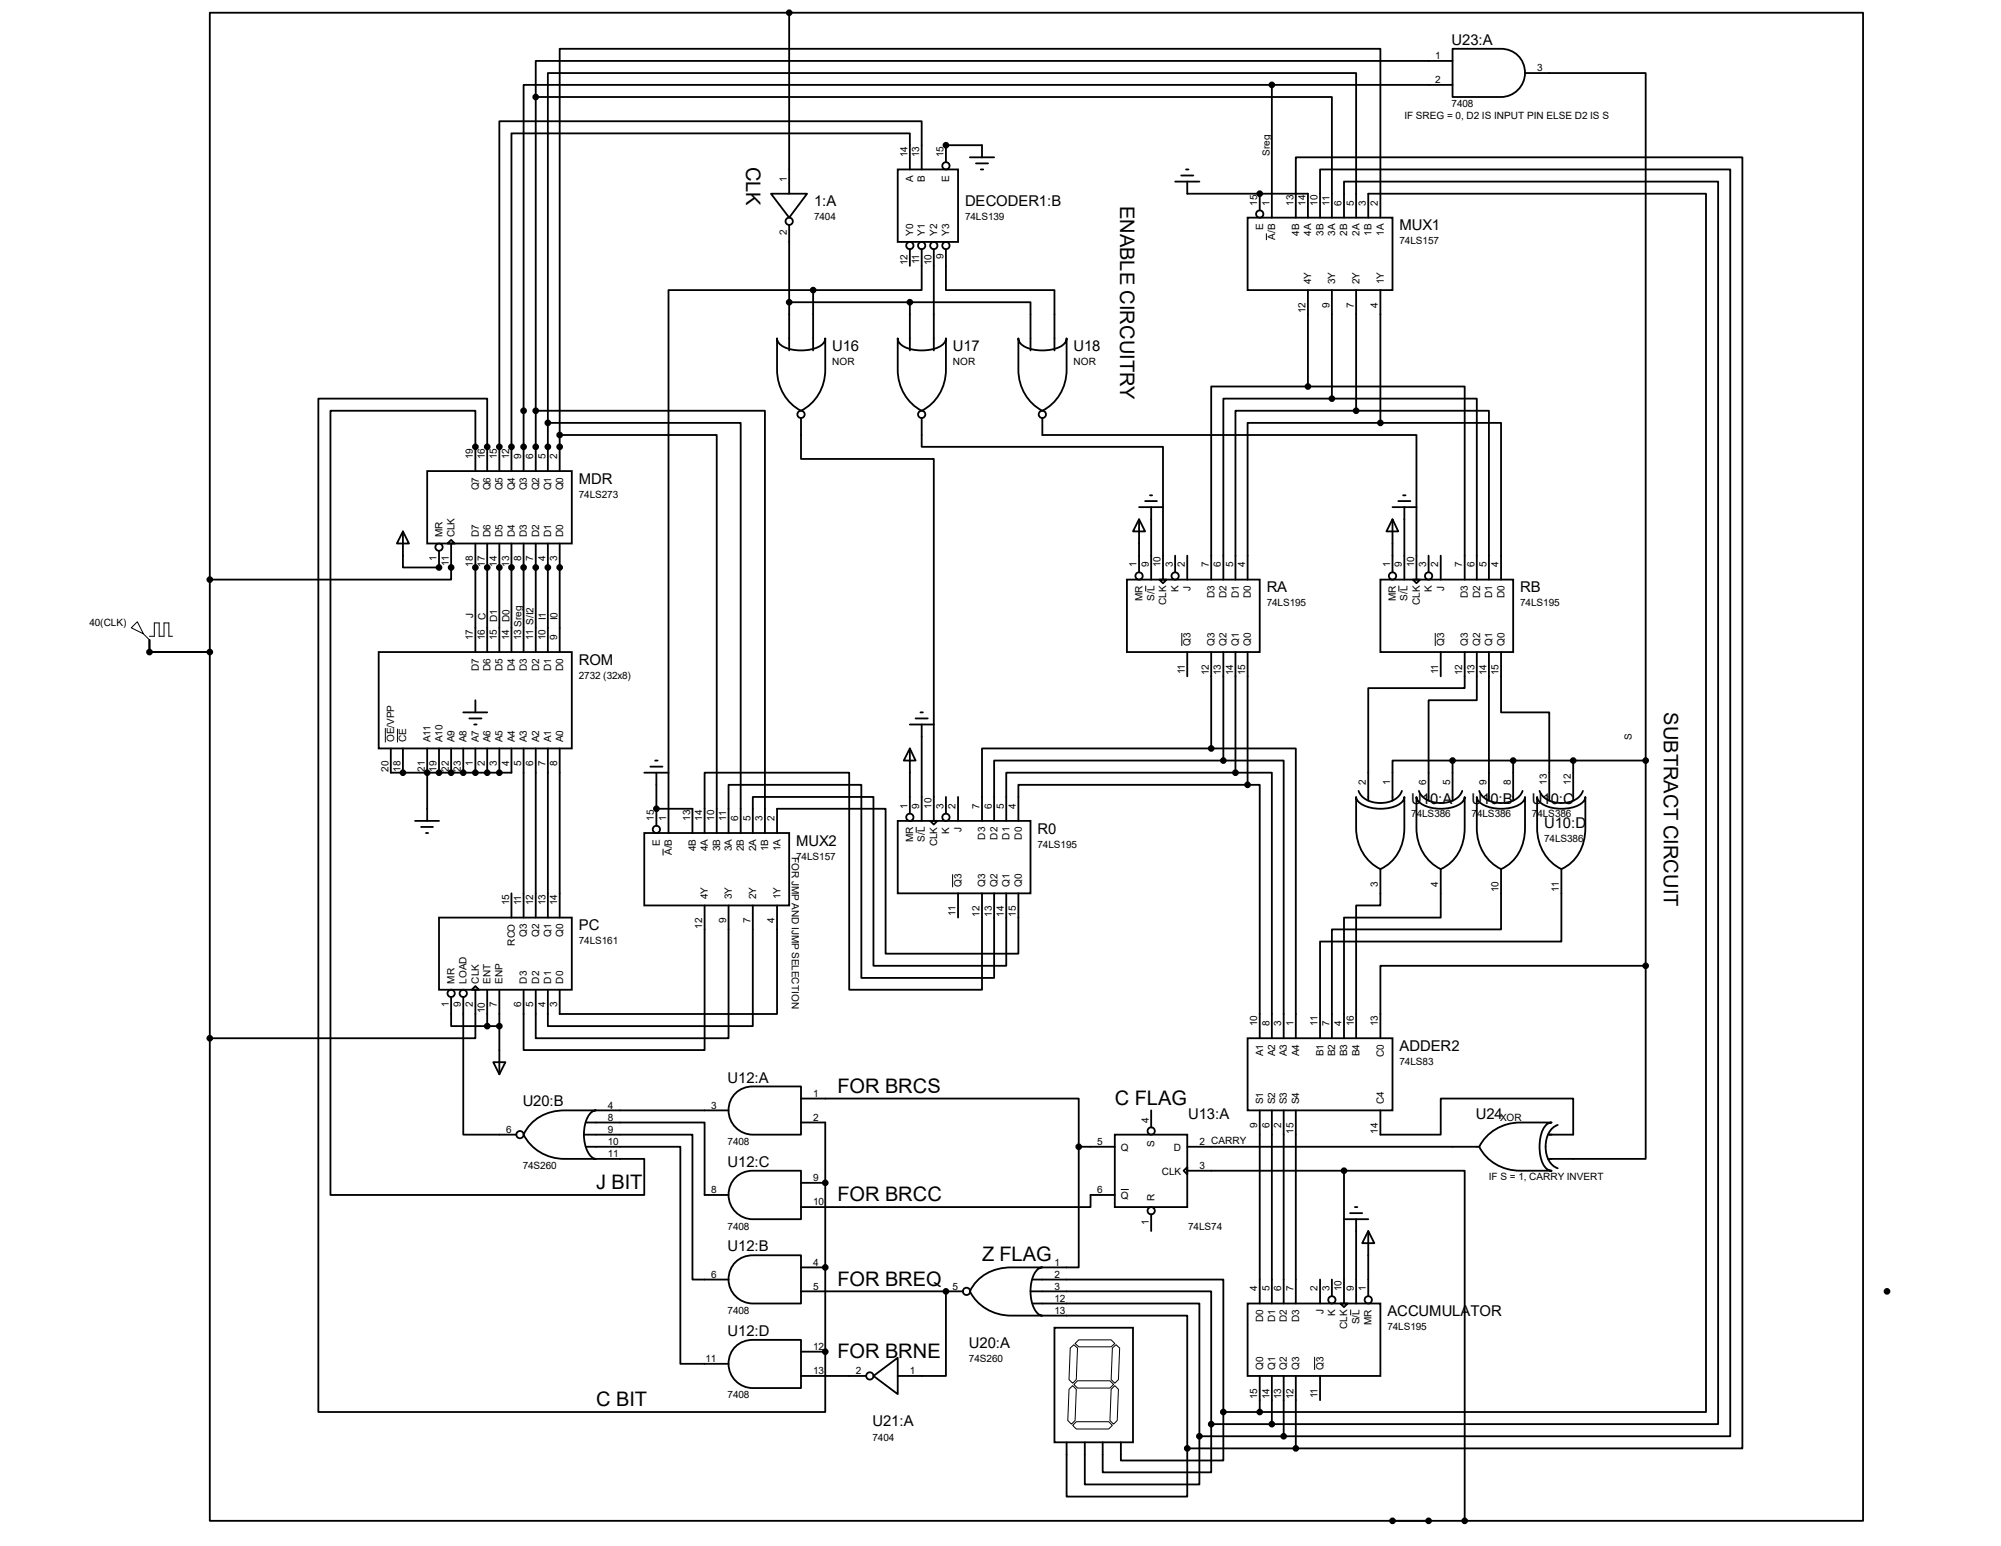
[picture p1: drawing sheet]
<svg xmlns="http://www.w3.org/2000/svg" width="279mm" height="216mm" viewBox="0 0 279 216" stroke-linecap="round" stroke-linejoin="round" font-family="sans-serif">
<g fill="none" stroke="#000" stroke-width=".25">
<path d="M74.8 13.5h111.2v16.9M74.8 13.5v52.3M110.2 1.8h-80.9v79.1M110.2 1.8h149.9v210.6h-55.6M110.2 1.8v25.3M177.6 11.9h-104.5v53.9M177.6 11.9v18.5M177.6 11.9h25.2M202.8 6.8h6.8a3.4 3.4 0 0 1 3.3 3.4 3.4 3.4 0 0 1-3.3 3.3h-6.8zM202.8 8.5h-128v5M212.9 10.2h16.9v96M107.7 27.1h5l-2.5 3.3z"/>
<path d="M110.2 31.4v17.5M125.3 23.7h8.5v10.1h-8.5zM127 23.7v-5.1h-55.6v43.8M127 34.8v2.3M128.7 23.7v-6.8h-59v45.5M128.7 34.8v5.7h-15.2M130.4 34.8v14.1M132.1 20.3h.1M132.1 34.8v5.7h15.1v8.4M132.1 20.3h5v1.7M132.1 20.3v2.3M135.4 22h3.4"/>
<path d="M136.3 22.8h1.7M136.9 23.7h.4M164.1 25.4h3.4M164.9 24.5h1.7M165.6 23.7h.3M165.8 25.4v1.7h16.8v3.3M174.2 30.4h20.2v10.1h-20.2zM175.9 27.1h.1M175.9 27.1v2.3M180.9 30.4v-8.4h62.4v180.3h-62.4M184.3 30.4v-6.7h57.3v176.9h-62.4M187.7 30.4v-5h52.2v173.5h-62.3"/>
<path d="M189.4 30.4v-20.2h-112.9v48.9M191.1 30.4v-3.3h47.1v170.1h-62.3M192.7 30.4v-23.6h-114.6v53.9M74.8 57.4h32v58.9M76.5 59.1h26.9v57.2M76.5 59.1v6.7M108.5 47.2a1.63 1.63 0 0 0 1.3 1.4 5.6 5.6 0 0 0 5.1-.6l.2-.3 .1-.5v4.4a6.4 6.4 0 0 1-3.4 5.8 6.4 6.4 0 0 1-3.3-5.8zM110.2 42.2h16.8M111.8 58.4v5.7h18.6v50.5M113.5 40.5h-20.2v75.8M113.5 40.5v8.4M125.3 47.2a1.63 1.63 0 0 0 1.3 1.4 5.6 5.6 0 0 0 5.1-.6l.3-.3 .1-.5v4.4a6.4 6.4 0 0 1-3.4 5.8 6.4 6.4 0 0 1-3.4-5.8z"/>
<path d="M127 42.2h16.9v6.7M127 42.2v6.7M128.7 58.4v4h33.7v18.5M142.2 47.2a1.63 1.63 0 0 0 1.3 1.4 5.6 5.6 0 0 0 5.1-.6l.2-.3 .1-.5v4.4a6.4 6.4 0 0 1-3.4 5.8 6.4 6.4 0 0 1-3.3-5.8zM145.5 58.4v2.3h52.3v20.2M182.6 54h21.9v26.9M182.6 54h-13.5v26.9M182.6 40.5v13.5M186 55.7h20.2v25.2M186 55.7h-15.2v25.2M186 40.5v15.2M189.4 57.4h18.5v23.5"/>
<path d="M189.4 57.4h-16.9v23.5M189.4 40.5v16.9M192.7 59.1h16.9v21.8M192.7 59.1h-18.5v21.8M192.7 40.5v18.6M56.3 74.2l.8 1.7h-1.7zM56.3 74.2v5h5M59.6 65.8h20.2v10.1h-20.2zM61.3 79.2h.1M61.3 76.9v2.3M63 75.4l.5 .5h-1zM63 79.2h.1"/>
<path d="M63 79.2v1.7h-33.7M63 75.9v3.3M66.4 79.2h.1M66.4 62.4h.1M66.4 62.4v-5h-20.3v109.5h43.9v-5.1h-6.8M66.4 62.4v3.4M66.4 75.9v15.2M68 79.2h.1M68 62.4h.1M68 62.4v-6.7h-23.6v141.5h70.8v-8.4M68 62.4v3.4M68 75.9v15.2"/>
<path d="M69.7 79.2h.1M69.7 62.4h.1M69.7 62.4v3.4M69.7 75.9v15.2M71.4 79.2h.1M71.4 62.4h.1M71.4 62.4v3.4M71.4 75.9v15.2M73.1 79.2h.1M73.1 62.4h.1M73.1 75.9v15.2M74.8 79.2h.1"/>
<path d="M74.8 62.4h.1M74.8 75.9v15.2M76.5 79.2h.1M76.5 62.4h.1M76.5 75.9v15.2M78.1 79.2h.1M78.1 62.4h.1M78.1 60.7h22v55.6M78.1 60.7v5.1M78.1 75.9v15.2M159 72.5l.9 1.7h-1.7zM159 72.5v7.4"/>
<path d="M159 70.8h3.4M159.9 70h1.6M160.6 69.2h.3M160.7 70.8v10.1M164.1 77.6v2.3M165.8 77.6v3.3M194.4 72.5l.8 1.7h-1.6zM194.4 72.5v7.4M194.4 70.8h3.4M195.2 70h1.7M195.9 69.2h.4M196.1 70.8v10.1"/>
<path d="M199.5 77.6v2.3M201.2 77.6v3.3M20.9 89.4v1.7h8.4M29.3 80.9v64.1M52.9 91.1h26.9v13.4h-26.9zM64.7 99.5h3.3M66.4 97.8v1.7M128.5 99.5h.4M157.4 80.9h18.5v10.2h-18.5zM161.9 80.9h1l-.5 .5zM165.8 91.1v3.3M169.1 91.1v13.4"/>
<path d="M170.8 91.1v15.1M172.5 91.1v16.8M174.2 91.1v18.5M192.7 80.9h18.6v10.2h-18.6zM197.3 80.9h1l-.5 .5zM201.2 91.1v3.3M204.5 91.1v5h-13.4v15.7M206.2 91.1v6.7h-6.7v14M207.9 91.1v20.7M209.6 91.1v8.4h6.7v12.3M54.6 104.5v3.4h16.8v-3.4M56.3 107.9h.1"/>
<path d="M56.3 104.5v3.4M58 114.6h3.3M58.8 115.5h1.7M59.5 116.3h.3M59.6 107.9h.1M59.6 104.5v10.1M61.3 107.9h.1M61.3 104.5v3.4M63 107.9h.1M63 104.5v3.4M64.7 107.9h.1M64.7 104.5v3.4"/>
<path d="M65.5 100.3h1.7M66.2 101.2h.3M66.4 107.9h.1M66.4 104.5v3.4M68 107.9h.1M68 104.5v3.4M69.7 107.9h.1M69.7 104.5v3.4M73.1 104.5v23.6M74.8 104.5v23.6M76.5 104.5v23.6M78.1 104.5v23.6"/>
<path d="M90 116.3h20.2v10.1h-20.2zM90 107.9h3.3M90.8 107.1h1.7M91.5 106.2h.3M91.7 112.9h.1M91.7 107.9v7.4M91.7 112.9h5v3.4M98.4 116.3v-8.4h20.2v30.3h18.5v-13.4M101.7 116.3v-6.7h18.6v27h18.5v-11.8M105.1 116.3v-5h16.9v23.6h18.5v-10.1M108.5 116.3v-3.4h15.2v20.3h18.5v-8.4M125.3 114.6h18.6v10.2h-18.6z"/>
<path d="M127 104.5l.8 1.7h-1.6zM127 104.5v9.1M127 101.2h3.4M127.8 100.3h1.7M128.7 101.2v13.4M129.9 114.6h1l-.5 .5zM132.1 111.3v2.3M133.8 111.3v3.3M169.1 104.5h11.8v40.5M169.1 104.5h-32v10.1M170.8 106.2h8.4v38.8M170.8 106.2h-32v8.4"/>
<path d="M172.5 107.9h5.1v37.1M172.5 107.9h-32v6.7M174.2 109.6h1.7v35.4M174.2 109.6h-32v5M189.4 111.3a1.69 1.69 0 0 0 1.2 1.3 5.4 5.4 0 0 0 5.2-.6l.2-.3 .1-.4v4.4a6.1 6.1 0 0 1-3.4 5.7 6.2 6.2 0 0 1-3.3-5.7zM189.7 110.4a3 3 0 0 0 3 1.7 2.95 2.95 0 0 0 3-1.7M197.8 111.3a1.69 1.69 0 0 0 1.3 1.3 5.4 5.4 0 0 0 5.1-.6l.2-.3 .1-.4v4.4a6.1 6.1 0 0 1-3.3 5.7 6.2 6.2 0 0 1-3.4-5.7zM198.1 110.4a3 3 0 0 0 3.1 1.7 2.95 2.95 0 0 0 3-1.7M202.8 106.2h-8.4v5.6M202.8 106.2h27M202.8 106.2v5.6M206.2 111.3a1.69 1.69 0 0 0 1.3 1.3 5.4 5.4 0 0 0 5.1-.6l.3-.3v-.4v4.4a6.1 6.1 0 0 1-3.3 5.7 6.2 6.2 0 0 1-3.4-5.7z"/>
<path d="M206.5 110.4a3 3 0 0 0 3.1 1.7 2.95 2.95 0 0 0 3-1.7M211.3 106.2v5.6M214.6 111.3a1.69 1.69 0 0 0 1.3 1.3 5.4 5.4 0 0 0 5.1-.6l.3-.3 .1-.4v4.4a6.1 6.1 0 0 1-3.4 5.7 6.2 6.2 0 0 1-3.4-5.7zM215 110.4a3 3 0 0 0 3 1.7 2.95 2.95 0 0 0 3-1.7M219.7 106.2v5.6M229.8 106.2v28.7M61.3 128.1h18.5v10.1h-18.5zM63 139.2v4.1h5M64.7 139.2v19.3h7.4M66.4 137.7l.5 .5h-1zM66.4 138.2v6.8h-37.1M68 138.2v5.1"/>
<path d="M69.7 138.2v11.8M71.4 124.8v3.3M98.4 126.4v20.2h-25.3v-8.4M101.7 126.4v18.6h-26.9v-6.8M105.1 126.4v16.9h-28.6v-5.1M108.5 126.4v15.2h-30.4v-3.4M133.8 124.8v3.3M192.7 121.4v5h-3.3v18.6M201.2 121.4v6.7h-13.5v16.9M209.6 121.4v8.4h-23.6v15.2M218 121.4v10.1h-33.7v13.5M229.8 134.9h-37.1v10.1"/>
<path d="M229.8 134.9v26.9h-13.6M29.3 145v67.4h175.2M68 143.3h1.7M68.9 148.3h1.7l-.9 1.7zM74.5 156.6a6.5 6.5 0 0 1 4.3-1.5h4.4a1.65 1.65 0 0 0-1.3 1.2 5.4 5.4 0 0 0 .6 5.2l.4 .3h.3h-4.4a6.4 6.4 0 0 1-5.7-3.3l.4-.7zM81.5 158.5h15.2v20.2h5M81.9 156.8h16.5v10.1h3.3M83.2 155.1h18.5M102.7 152.6a3.4 3.4 0 0 1 2.4-.9h6.7v6.8h-6.7a3.4 3.4 0 0 1-3.1-2.2 3.4 3.4 0 0 1 .7-3.7zM111.8 153.4h38.8v6.7M111.8 156.8h3.4v32M155.7 158.5h10.1v10.1h-10.1z"/>
<path d="M160.7 155.1v2.3M174.2 145h20.2v10.1h-20.2zM175.9 155.1v26.9M177.6 155.1v26.9M179.2 155.1v26.9M180.9 155.1v26.9M192.7 155.1v3.4h8.5v-5.1h18.5v5.1h-3.5M207.4 158.9a6.5 6.5 0 0 1 4.9-2.1h4.4a1.63 1.63 0 0 0-1.4 1.2 5.6 5.6 0 0 0 .6 5.2l.3 .2 .5 .1h-4.4a6.3 6.3 0 0 1-5.8-3.4zM217.5 157.1a3 3 0 0 0-1.7 3 2.95 2.95 0 0 0 1.7 3.1M81.9 160.1h13.1v30.4h6.7M102.7 176.2a3.4 3.4 0 0 1 2.4-.9h6.7v6.7h-6.7a3.4 3.4 0 0 1-3.1-2.1 3.4 3.4 0 0 1 .7-3.7zM102.7 164.4a3.4 3.4 0 0 1 2.4-.9h6.7v6.8h-6.7a3.4 3.4 0 0 1-3.1-2.2 3.4 3.4 0 0 1 .7-3.7z"/>
<path d="M111.8 177h3.4M111.8 165.2h3.4M115.2 165.2h.1M115.2 177h.1M136.3 179a6.3 6.3 0 0 1 4.9-2h4.3a1.61 1.61 0 0 0-1.2 1.2 5.5 5.5 0 0 0 .5 5.2l.4 .2 .3 .1h-4.3a6.4 6.4 0 0 1-5.8-3.4zM144.2 178.7h26.6v18.5M150.6 160.1v16.9h-5.1M150.6 160.1h5.1M155.7 166.9h-3.4v1.7h-40.5M160.7 169.6v2.3M165.3 163.5l.5-.5v1zM165.8 163.5h21.9"/>
<path d="M165.8 160.1h40.7M184.3 178.7v3.3M186 178.7v2.3M187.7 163.5h16.8v48.9M187.7 163.5v18.5M187.7 170.3h3.4M188.5 169.4h1.7M189.2 168.6h.3M189.4 170.3v11.7M191.1 171.9l.8 1.7h-1.7zM191.1 171.9v9.1M102.7 188a3.4 3.4 0 0 1 2.4-.9h6.7v6.7h-6.7a3.4 3.4 0 0 1-3.1-2.1 3.4 3.4 0 0 1 .7-3.7z"/>
<path d="M111.8 192.2h9.1M111.8 180.3h22.7M111.8 188.8h3.4M115.2 188.8h.1M122 192.2l3.3-2.6v5.1zM132.1 180.3h.1M132.1 180.3v11.9h-6.8M143.9 180.3h25.2v18.6M144.2 182h23.3v18.6M145.5 183.7h20.3v18.6M147.2 185.4h11v16h-11zM169.1 198.9v6.7h-15.1v-4.2"/>
<path d="M169.1 198.9h8.5M170.8 197.2v6.8h-14.3v-2.6M170.8 197.2h5.1M174.2 182h18.5v10.2h-18.5zM175.9 192.2v5M177.6 192.2v6.7M179.2 192.2v8.4M180.9 192.2v10.1M184.3 192.2v3.3M187.2 182h1l-.5 .5zM148.9 201.4v7.6h16.9v-6.7M165.8 202.3h15.1"/>
<path d="M167.5 200.6v6.7h-16v-5.9M167.5 200.6h11.7"/>
<circle cx="110.2" cy="30.9" r=".51"/>
<circle cx="127" cy="34.3" r=".51"/>
<circle cx="128.7" cy="34.3" r=".51"/>
<circle cx="130.4" cy="34.3" r=".51"/>
<circle cx="132.1" cy="23.2" r=".51"/>
<circle cx="132.1" cy="34.3" r=".51"/>
<circle cx="175.9" cy="29.9" r=".51"/>
<circle cx="111.8" cy="57.9" r=".51"/>
<circle cx="128.7" cy="57.9" r=".51"/>
<circle cx="145.5" cy="57.9" r=".51"/>
<circle cx="61.3" cy="76.4" r=".51"/>
<circle cx="159" cy="80.4" r=".51"/>
<circle cx="164.1" cy="80.4" r=".51"/>
<circle cx="194.4" cy="80.4" r=".51"/>
<circle cx="199.5" cy="80.4" r=".51"/>
<circle cx="91.7" cy="115.8" r=".51"/>
<circle cx="127" cy="114.1" r=".51"/>
<circle cx="132.1" cy="114.1" r=".51"/>
<circle cx="63" cy="138.7" r=".51"/>
<circle cx="64.7" cy="138.7" r=".51"/>
<circle cx="72.6" cy="158.5" r=".51"/>
<circle cx="160.7" cy="157.9" r=".51"/>
<circle cx="160.7" cy="169.1" r=".51"/>
<circle cx="121.5" cy="192.2" r=".51"/>
<circle cx="135" cy="180.3" r=".51"/>
<circle cx="186" cy="181.5" r=".51"/>
<circle cx="191" cy="181.5" r=".51"/>
</g>
<g fill="#000" stroke="#000" stroke-width=".25">
<circle cx="74.8" cy="13.5" r=".34"/>
<circle cx="110.2" cy="1.8" r=".34"/>
<circle cx="177.6" cy="11.9" r=".34"/>
<circle cx="132.1" cy="20.3" r=".34"/>
<circle cx="175.9" cy="27.1" r=".34"/>
<circle cx="73.1" cy="57.4" r=".34"/>
<circle cx="74.8" cy="57.4" r=".34"/>
<circle cx="76.5" cy="59.1" r=".34"/>
<circle cx="110.2" cy="42.2" r=".34"/>
<circle cx="113.5" cy="40.5" r=".34"/>
<circle cx="127" cy="42.2" r=".34"/>
<circle cx="182.6" cy="54" r=".34"/>
<circle cx="186" cy="55.7" r=".34"/>
<circle cx="189.4" cy="57.4" r=".34"/>
<circle cx="192.7" cy="59.1" r=".34"/>
<circle cx="61.3" cy="79.2" r=".34"/>
<circle cx="63" cy="79.2" r=".34"/>
<circle cx="66.4" cy="62.4" r=".34"/>
<circle cx="66.4" cy="79.2" r=".34"/>
<circle cx="68" cy="62.4" r=".34"/>
<circle cx="68" cy="79.2" r=".34"/>
<circle cx="69.7" cy="62.4" r=".34"/>
<circle cx="69.7" cy="79.2" r=".34"/>
<circle cx="71.4" cy="62.4" r=".34"/>
<circle cx="71.4" cy="79.2" r=".34"/>
<circle cx="73.1" cy="62.4" r=".34"/>
<circle cx="73.1" cy="79.2" r=".34"/>
<circle cx="74.8" cy="62.4" r=".34"/>
<circle cx="74.8" cy="79.2" r=".34"/>
<circle cx="76.5" cy="79.2" r=".34"/>
<circle cx="76.5" cy="62.4" r=".34"/>
<circle cx="78.1" cy="62.4" r=".34"/>
<circle cx="78.1" cy="60.7" r=".34"/>
<circle cx="78.1" cy="79.2" r=".34"/>
<circle cx="20.9" cy="91.1" r=".34"/>
<circle cx="29.3" cy="91.1" r=".34"/>
<circle cx="29.3" cy="80.9" r=".34"/>
<circle cx="56.3" cy="107.9" r=".34"/>
<circle cx="59.6" cy="107.9" r=".34"/>
<circle cx="61.3" cy="107.9" r=".34"/>
<circle cx="63" cy="107.9" r=".34"/>
<circle cx="64.7" cy="107.9" r=".34"/>
<circle cx="66.4" cy="107.9" r=".34"/>
<circle cx="68" cy="107.9" r=".34"/>
<circle cx="69.7" cy="107.9" r=".34"/>
<circle cx="91.7" cy="112.9" r=".34"/>
<circle cx="169.1" cy="104.5" r=".34"/>
<circle cx="170.8" cy="106.2" r=".34"/>
<circle cx="172.5" cy="107.9" r=".34"/>
<circle cx="174.2" cy="109.6" r=".34"/>
<circle cx="202.8" cy="106.2" r=".34"/>
<circle cx="211.3" cy="106.2" r=".34"/>
<circle cx="219.7" cy="106.2" r=".34"/>
<circle cx="229.8" cy="106.2" r=".34"/>
<circle cx="229.8" cy="134.9" r=".34"/>
<circle cx="29.3" cy="145" r=".34"/>
<circle cx="68" cy="143.3" r=".34"/>
<circle cx="69.7" cy="143.3" r=".34"/>
<circle cx="115.2" cy="177" r=".34"/>
<circle cx="115.2" cy="165.2" r=".34"/>
<circle cx="150.6" cy="160.1" r=".34"/>
<circle cx="187.7" cy="163.5" r=".34"/>
<circle cx="115.2" cy="188.8" r=".34"/>
<circle cx="132.1" cy="180.3" r=".34"/>
<circle cx="169.1" cy="198.9" r=".34"/>
<circle cx="170.8" cy="197.2" r=".34"/>
<circle cx="175.9" cy="197.2" r=".34"/>
<circle cx="177.6" cy="198.9" r=".34"/>
<circle cx="263.5" cy="180.3" r=".34"/>
<circle cx="165.8" cy="202.3" r=".34"/>
<circle cx="167.5" cy="200.6" r=".34"/>
<circle cx="179.2" cy="200.6" r=".34"/>
<circle cx="180.9" cy="202.3" r=".34"/>
<circle cx="194.4" cy="212.4" r=".34"/>
<circle cx="199.5" cy="212.4" r=".34"/>
<circle cx="204.5" cy="212.4" r=".34"/>
</g>
<g fill="none" stroke="#000" stroke-width=".14">
<path d="M176.8 32.6v.9M18.3 87.7l.9-.9 .8 1.7zM20 88.5l.9 .9M20.9 88.9h.6v-1.9h.7v1.9h.7v-1.9h.7v1.9h.5M160 81.8v.8M165 88.4v1.8M195.3 81.8v.8M200.4 88.4v1.8M53.8 101.7v2M55.5 101.8v1.9M92.6 118.5v1M127.9 115.5v.8"/>
<path d="M133 122.1v1.8M156.5 166.1h1.1M149.4 188.3l.5-.5 .6 .5-.2 4.4-.5 .5-.5-.5zM149.8 199.1l.5-.6h4.5l.5 .6-.5 .5h-4.5zM149.8 193.5l.5 .5-.2 4.4-.5 .5-.5-.5 .2-4.4zM149.9 193.3l.6-.5h4.5l.5 .5-.5 .5h-4.5zM150.1 187.6l.5-.5h4.6l.5 .5-.5 .5h-4.6zM155.3 188.3l.5-.5 .5 .5-.1 4.4-.5 .5-.5-.5zM155.7 193.5l.5 .5-.2 4.4-.5 .5-.5-.5 .2-4.4zM183.6 189.5v1.8M188.6 182.9v.8"/>
</g>
<g font-size="2.8">
<text x="104.2" y="23.3" transform="rotate(90 104.2 23.3)">CLK</text>
<text x="156.4" y="28.7" transform="rotate(90 156.4 28.7)">ENABLE CIRCUITRY</text>
<text x="232.3" y="99.5" transform="rotate(90 232.3 99.5)">SUBTRACT CIRCUIT</text>
<text x="116.9" y="152.6">FOR BRCS</text>
<text x="155.7" y="154.3">C FLAG</text>
<text x="83.2" y="166">J BIT</text>
<text x="116.9" y="167.7">FOR BRCC</text>
<text x="116.9" y="179.5">FOR BREQ</text>
<text x="137.1" y="176.1">Z FLAG</text>
<text x="116.9" y="189.7">FOR BRNE</text>
<text x="83.2" y="196.4">C BIT</text>
</g>
<g font-size="2.1">
<text x="202.7" y="6.3">U23:A</text>
<text x="113.7" y="28.8">1:A</text>
<text x="134.7" y="28.8">DECODER1:B</text>
<text x="195.4" y="32.2">MUX1</text>
<text x="116.2" y="49">U16</text>
<text x="133.1" y="49">U17</text>
<text x="149.9" y="49">U18</text>
<text x="80.8" y="67.6">MDR</text>
<text x="176.9" y="82.7">RA</text>
<text x="212.3" y="82.7">RB</text>
<text x="80.8" y="92.8">ROM</text>
<text x="197.1" y="112.2">U10:A</text>
<text x="205.5" y="112.2">U10:B</text>
<text x="213.9" y="112.2">U10:C</text>
<text x="111.2" y="118.1">MUX2</text>
<text x="144.9" y="116.4">R0</text>
<text x="215.6" y="115.6">U10:D</text>
<text x="80.8" y="129.9">PC</text>
<text x="195.4" y="146.7">ADDER2</text>
<text x="73" y="154.5">U20:B</text>
<text x="101.6" y="151.2">U12:A</text>
<text x="165.9" y="156.2">U13:A</text>
<text x="206.1" y="156.2">U24</text>
<text x="101.6" y="162.9">U12:C</text>
<text x="101.6" y="174.8">U12:B</text>
<text x="193.7" y="183.8">ACCUMULATOR</text>
<text x="101.6" y="186.5">U12:D</text>
<text x="135.3" y="188.2">U20:A</text>
<text x="121.8" y="199.2">U21:A</text>
</g>
<g font-size="1.4">
<text x="200.4" y="8.3">1</text>
<text x="200.4" y="11.6">2</text>
<text x="214.6" y="9.9">3</text>
<text x="196.1" y="16.6">IF SREG = 0, D2 IS INPUT PIN ELSE D2 IS S</text>
<text x="202.7" y="15">7408</text>
<text x="126.7" y="22" transform="rotate(-90 126.7 22)">14</text>
<text x="128.4" y="22" transform="rotate(-90 128.4 22)">13</text>
<text x="131.7" y="22" transform="rotate(-90 131.7 22)">15</text>
<text x="177.3" y="21.8" transform="rotate(-90 177.3 21.8)">Sreg</text>
<text x="109.9" y="25.4" transform="rotate(-90 109.9 25.4)">1</text>
<text x="127.5" y="25.4" transform="rotate(-90 127.5 25.4)">A</text>
<text x="129.2" y="25.4" transform="rotate(-90 129.2 25.4)">B</text>
<text x="132.5" y="25.4" transform="rotate(-90 132.5 25.4)">E</text>
<text x="175.6" y="28.7" transform="rotate(-90 175.6 28.7)">15</text>
<text x="177.2" y="28.7" transform="rotate(-90 177.2 28.7)">1</text>
<text x="180.6" y="28.7" transform="rotate(-90 180.6 28.7)">13</text>
<text x="182.3" y="28.7" transform="rotate(-90 182.3 28.7)">14</text>
<text x="184" y="28.7" transform="rotate(-90 184 28.7)">10</text>
<text x="185.6" y="28.7" transform="rotate(-90 185.6 28.7)">11</text>
<text x="187.3" y="28.7" transform="rotate(-90 187.3 28.7)">6</text>
<text x="189" y="28.7" transform="rotate(-90 189 28.7)">5</text>
<text x="190.7" y="28.7" transform="rotate(-90 190.7 28.7)">3</text>
<text x="192.4" y="28.7" transform="rotate(-90 192.4 28.7)">2</text>
<text x="109.9" y="32.9" transform="rotate(-90 109.9 32.9)">2</text>
<text x="113.7" y="30.7">7404</text>
<text x="127.5" y="32.9" transform="rotate(-90 127.5 32.9)">Y0</text>
<text x="129.2" y="32.9" transform="rotate(-90 129.2 32.9)">Y1</text>
<text x="130.8" y="32.9" transform="rotate(-90 130.8 32.9)">Y2</text>
<text x="132.5" y="32.9" transform="rotate(-90 132.5 32.9)">Y3</text>
<text x="134.7" y="30.7">74LS139</text>
<text x="176.4" y="32.2" transform="rotate(-90 176.4 32.2)">E</text>
<text x="178.1" y="33.5" transform="rotate(-90 178.1 33.5)">A/B</text>
<text x="181.4" y="32.9" transform="rotate(-90 181.4 32.9)">4B</text>
<text x="183.1" y="32.9" transform="rotate(-90 183.1 32.9)">4A</text>
<text x="184.8" y="32.9" transform="rotate(-90 184.8 32.9)">3B</text>
<text x="186.4" y="32.9" transform="rotate(-90 186.4 32.9)">3A</text>
<text x="188.1" y="32.9" transform="rotate(-90 188.1 32.9)">2B</text>
<text x="189.8" y="32.9" transform="rotate(-90 189.8 32.9)">2A</text>
<text x="191.5" y="32.9" transform="rotate(-90 191.5 32.9)">1B</text>
<text x="193.2" y="32.9" transform="rotate(-90 193.2 32.9)">1A</text>
<text x="195.4" y="34.1">74LS157</text>
<text x="126.7" y="37" transform="rotate(-90 126.7 37)">12</text>
<text x="128.4" y="36.9" transform="rotate(-90 128.4 36.9)">11</text>
<text x="130" y="37" transform="rotate(-90 130 37)">10</text>
<text x="131.7" y="36.2" transform="rotate(-90 131.7 36.2)">9</text>
<text x="183.1" y="39.7" transform="rotate(-90 183.1 39.7)">4Y</text>
<text x="186.4" y="39.7" transform="rotate(-90 186.4 39.7)">3Y</text>
<text x="189.8" y="39.7" transform="rotate(-90 189.8 39.7)">2Y</text>
<text x="193.2" y="39.7" transform="rotate(-90 193.2 39.7)">1Y</text>
<text x="182.3" y="43.8" transform="rotate(-90 182.3 43.8)">12</text>
<text x="185.6" y="43" transform="rotate(-90 185.6 43)">9</text>
<text x="189" y="43" transform="rotate(-90 189 43)">7</text>
<text x="192.4" y="43" transform="rotate(-90 192.4 43)">4</text>
<text x="116.2" y="51">NOR</text>
<text x="133.1" y="51">NOR</text>
<text x="149.9" y="51">NOR</text>
<text x="66" y="64.1" transform="rotate(-90 66 64.1)">19</text>
<text x="67.7" y="64.1" transform="rotate(-90 67.7 64.1)">16</text>
<text x="69.4" y="64.1" transform="rotate(-90 69.4 64.1)">15</text>
<text x="71.1" y="64.1" transform="rotate(-90 71.1 64.1)">12</text>
<text x="72.8" y="64.1" transform="rotate(-90 72.8 64.1)">9</text>
<text x="74.5" y="64.1" transform="rotate(-90 74.5 64.1)">6</text>
<text x="76.2" y="64.1" transform="rotate(-90 76.2 64.1)">5</text>
<text x="77.8" y="64.1" transform="rotate(-90 77.8 64.1)">2</text>
<text x="66.8" y="68.5" transform="rotate(-90 66.8 68.5)">Q7</text>
<text x="68.5" y="68.5" transform="rotate(-90 68.5 68.5)">Q6</text>
<text x="70.2" y="68.5" transform="rotate(-90 70.2 68.5)">Q5</text>
<text x="71.9" y="68.5" transform="rotate(-90 71.9 68.5)">Q4</text>
<text x="73.6" y="68.5" transform="rotate(-90 73.6 68.5)">Q3</text>
<text x="75.3" y="68.5" transform="rotate(-90 75.3 68.5)">Q2</text>
<text x="77" y="68.5" transform="rotate(-90 77 68.5)">Q1</text>
<text x="78.6" y="68.5" transform="rotate(-90 78.6 68.5)">Q0</text>
<text x="80.8" y="69.5">74LS273</text>
<text x="61.8" y="75.1" transform="rotate(-90 61.8 75.1)">MR</text>
<text x="63.5" y="75.1" transform="rotate(-90 63.5 75.1)">CLK</text>
<text x="66.8" y="75.1" transform="rotate(-90 66.8 75.1)">D7</text>
<text x="68.5" y="75.1" transform="rotate(-90 68.5 75.1)">D6</text>
<text x="70.2" y="75.1" transform="rotate(-90 70.2 75.1)">D5</text>
<text x="71.9" y="75.1" transform="rotate(-90 71.9 75.1)">D4</text>
<text x="73.6" y="75.1" transform="rotate(-90 73.6 75.1)">D3</text>
<text x="75.3" y="75.1" transform="rotate(-90 75.3 75.1)">D2</text>
<text x="77" y="75.1" transform="rotate(-90 77 75.1)">D1</text>
<text x="78.6" y="75.1" transform="rotate(-90 78.6 75.1)">D0</text>
<text x="61" y="78.4" transform="rotate(-90 61 78.4)">1</text>
<text x="62.7" y="79" transform="rotate(-90 62.7 79)">11</text>
<text x="66" y="79.2" transform="rotate(-90 66 79.2)">18</text>
<text x="67.7" y="79.2" transform="rotate(-90 67.7 79.2)">17</text>
<text x="69.4" y="79.2" transform="rotate(-90 69.4 79.2)">14</text>
<text x="71.1" y="79.2" transform="rotate(-90 71.1 79.2)">13</text>
<text x="72.8" y="78.4" transform="rotate(-90 72.8 78.4)">8</text>
<text x="74.5" y="78.4" transform="rotate(-90 74.5 78.4)">7</text>
<text x="76.2" y="78.4" transform="rotate(-90 76.2 78.4)">4</text>
<text x="77.8" y="78.4" transform="rotate(-90 77.8 78.4)">3</text>
<text x="158.7" y="79.2" transform="rotate(-90 158.7 79.2)">1</text>
<text x="159.5" y="83.9" transform="rotate(-90 159.5 83.9)">MR</text>
<text x="160.4" y="79.2" transform="rotate(-90 160.4 79.2)">9</text>
<text x="161.2" y="83.9" transform="rotate(-90 161.2 83.9)">S/L</text>
<text x="162" y="79.2" transform="rotate(-90 162 79.2)">10</text>
<text x="163.7" y="79.2" transform="rotate(-90 163.7 79.2)">3</text>
<text x="164.5" y="82.7" transform="rotate(-90 164.5 82.7)">K</text>
<text x="165.4" y="79.2" transform="rotate(-90 165.4 79.2)">2</text>
<text x="166.2" y="82.5" transform="rotate(-90 166.2 82.5)">J</text>
<text x="168.8" y="79.2" transform="rotate(-90 168.8 79.2)">7</text>
<text x="169.6" y="83.6" transform="rotate(-90 169.6 83.6)">D3</text>
<text x="170.5" y="79.2" transform="rotate(-90 170.5 79.2)">6</text>
<text x="171.3" y="83.6" transform="rotate(-90 171.3 83.6)">D2</text>
<text x="172.2" y="79.2" transform="rotate(-90 172.2 79.2)">5</text>
<text x="173" y="83.6" transform="rotate(-90 173 83.6)">D1</text>
<text x="173.9" y="79.2" transform="rotate(-90 173.9 79.2)">4</text>
<text x="174.7" y="83.6" transform="rotate(-90 174.7 83.6)">D0</text>
<text x="194.1" y="79.2" transform="rotate(-90 194.1 79.2)">1</text>
<text x="194.9" y="83.9" transform="rotate(-90 194.9 83.9)">MR</text>
<text x="195.7" y="79.2" transform="rotate(-90 195.7 79.2)">9</text>
<text x="196.5" y="83.9" transform="rotate(-90 196.5 83.9)">S/L</text>
<text x="197.4" y="79.2" transform="rotate(-90 197.4 79.2)">10</text>
<text x="199.1" y="79.2" transform="rotate(-90 199.1 79.2)">3</text>
<text x="199.9" y="82.7" transform="rotate(-90 199.9 82.7)">K</text>
<text x="200.8" y="79.2" transform="rotate(-90 200.8 79.2)">2</text>
<text x="201.6" y="82.5" transform="rotate(-90 201.6 82.5)">J</text>
<text x="204.2" y="79.2" transform="rotate(-90 204.2 79.2)">7</text>
<text x="205" y="83.6" transform="rotate(-90 205 83.6)">D3</text>
<text x="205.9" y="79.2" transform="rotate(-90 205.9 79.2)">6</text>
<text x="206.7" y="83.6" transform="rotate(-90 206.7 83.6)">D2</text>
<text x="207.6" y="79.2" transform="rotate(-90 207.6 79.2)">5</text>
<text x="208.4" y="83.6" transform="rotate(-90 208.4 83.6)">D1</text>
<text x="209.3" y="79.2" transform="rotate(-90 209.3 79.2)">4</text>
<text x="210.1" y="83.6" transform="rotate(-90 210.1 83.6)">D0</text>
<text x="11.5" y="87.4">U40(CLK)</text>
<text x="66" y="89.4" transform="rotate(-90 66 89.4)">17</text>
<text x="66.1" y="86.4" transform="rotate(-90 66.1 86.4)">J</text>
<text x="67.7" y="89.4" transform="rotate(-90 67.7 89.4)">16</text>
<text x="67.8" y="86.5" transform="rotate(-90 67.8 86.5)">C</text>
<text x="69.4" y="89.4" transform="rotate(-90 69.4 89.4)">15 D1</text>
<text x="71.1" y="89.4" transform="rotate(-90 71.1 89.4)">14 D0</text>
<text x="72.8" y="89.4" transform="rotate(-90 72.8 89.4)">13 Sreg</text>
<text x="74.5" y="89.4" transform="rotate(-90 74.5 89.4)">11 S/I2</text>
<text x="76.2" y="89.4" transform="rotate(-90 76.2 89.4)">10</text>
<text x="76.2" y="86.6" transform="rotate(-90 76.2 86.6)">I1</text>
<text x="77.8" y="89.4" transform="rotate(-90 77.8 89.4)">9</text>
<text x="77.8" y="86.6" transform="rotate(-90 77.8 86.6)">I0</text>
<text x="162.9" y="84.5" transform="rotate(-90 162.9 84.5)">CLK</text>
<text x="176.9" y="84.7">74LS195</text>
<text x="198.2" y="84.5" transform="rotate(-90 198.2 84.5)">CLK</text>
<text x="212.3" y="84.7">74LS195</text>
<text x="66.8" y="93.7" transform="rotate(-90 66.8 93.7)">D7</text>
<text x="68.5" y="93.7" transform="rotate(-90 68.5 93.7)">D6</text>
<text x="70.2" y="93.7" transform="rotate(-90 70.2 93.7)">D5</text>
<text x="71.9" y="93.7" transform="rotate(-90 71.9 93.7)">D4</text>
<text x="73.6" y="93.7" transform="rotate(-90 73.6 93.7)">D3</text>
<text x="75.3" y="93.7" transform="rotate(-90 75.3 93.7)">D2</text>
<text x="77" y="93.7" transform="rotate(-90 77 93.7)">D1</text>
<text x="78.6" y="93.7" transform="rotate(-90 78.6 93.7)">D0</text>
<text x="80.8" y="94.8">2732 (32x8)</text>
<text x="165.4" y="94.2" transform="rotate(-90 165.4 94.2)">11</text>
<text x="166.2" y="90.2" transform="rotate(-90 166.2 90.2)">Q3</text>
<text x="168.8" y="94.3" transform="rotate(-90 168.8 94.3)">12</text>
<text x="169.6" y="90.2" transform="rotate(-90 169.6 90.2)">Q3</text>
<text x="170.5" y="94.3" transform="rotate(-90 170.5 94.3)">13</text>
<text x="171.3" y="90.2" transform="rotate(-90 171.3 90.2)">Q2</text>
<text x="172.2" y="94.3" transform="rotate(-90 172.2 94.3)">14</text>
<text x="173" y="90.2" transform="rotate(-90 173 90.2)">Q1</text>
<text x="173.9" y="94.3" transform="rotate(-90 173.9 94.3)">15</text>
<text x="174.7" y="90.2" transform="rotate(-90 174.7 90.2)">Q0</text>
<text x="200.8" y="94.2" transform="rotate(-90 200.8 94.2)">11</text>
<text x="201.6" y="90.2" transform="rotate(-90 201.6 90.2)">Q3</text>
<text x="204.2" y="94.3" transform="rotate(-90 204.2 94.3)">12</text>
<text x="205" y="90.2" transform="rotate(-90 205 90.2)">Q3</text>
<text x="205.9" y="94.3" transform="rotate(-90 205.9 94.3)">13</text>
<text x="206.7" y="90.2" transform="rotate(-90 206.7 90.2)">Q2</text>
<text x="207.6" y="94.3" transform="rotate(-90 207.6 94.3)">14</text>
<text x="208.4" y="90.2" transform="rotate(-90 208.4 90.2)">Q1</text>
<text x="209.3" y="94.3" transform="rotate(-90 209.3 94.3)">15</text>
<text x="210.1" y="90.2" transform="rotate(-90 210.1 90.2)">Q0</text>
<text x="54.2" y="107.8" transform="rotate(-90 54.2 107.8)">20</text>
<text x="55" y="103.7" transform="rotate(-90 55 103.7)">OE/VPP</text>
<text x="55.9" y="107.8" transform="rotate(-90 55.9 107.8)">18</text>
<text x="56.7" y="103.7" transform="rotate(-90 56.7 103.7)">CE</text>
<text x="59.3" y="107.8" transform="rotate(-90 59.3 107.8)">21</text>
<text x="60.1" y="103.7" transform="rotate(-90 60.1 103.7)">A11</text>
<text x="61" y="107.8" transform="rotate(-90 61 107.8)">19</text>
<text x="61.8" y="103.7" transform="rotate(-90 61.8 103.7)">A10</text>
<text x="62.7" y="107.8" transform="rotate(-90 62.7 107.8)">22</text>
<text x="63.5" y="103.7" transform="rotate(-90 63.5 103.7)">A9</text>
<text x="64.3" y="107.8" transform="rotate(-90 64.3 107.8)">23</text>
<text x="65.1" y="103.7" transform="rotate(-90 65.1 103.7)">A8</text>
<text x="66" y="107" transform="rotate(-90 66 107)">1</text>
<text x="66.8" y="103.7" transform="rotate(-90 66.8 103.7)">A7</text>
<text x="67.7" y="107" transform="rotate(-90 67.7 107)">2</text>
<text x="68.5" y="103.7" transform="rotate(-90 68.5 103.7)">A6</text>
<text x="69.4" y="107" transform="rotate(-90 69.4 107)">3</text>
<text x="70.2" y="103.7" transform="rotate(-90 70.2 103.7)">A5</text>
<text x="71.1" y="107" transform="rotate(-90 71.1 107)">4</text>
<text x="71.9" y="103.7" transform="rotate(-90 71.9 103.7)">A4</text>
<text x="72.8" y="107" transform="rotate(-90 72.8 107)">5</text>
<text x="73.6" y="103.7" transform="rotate(-90 73.6 103.7)">A3</text>
<text x="74.5" y="107" transform="rotate(-90 74.5 107)">6</text>
<text x="75.3" y="103.7" transform="rotate(-90 75.3 103.7)">A2</text>
<text x="76.2" y="107" transform="rotate(-90 76.2 107)">7</text>
<text x="77" y="103.7" transform="rotate(-90 77 103.7)">A1</text>
<text x="77.8" y="107" transform="rotate(-90 77.8 107)">8</text>
<text x="78.6" y="103.7" transform="rotate(-90 78.6 103.7)">A0</text>
<text x="227.8" y="103.3" transform="rotate(-90 227.8 103.3)">S</text>
<text x="126.7" y="112.9" transform="rotate(-90 126.7 112.9)">1</text>
<text x="128.4" y="112.9" transform="rotate(-90 128.4 112.9)">9</text>
<text x="130" y="112.9" transform="rotate(-90 130 112.9)">10</text>
<text x="131.7" y="112.9" transform="rotate(-90 131.7 112.9)">3</text>
<text x="133.4" y="112.9" transform="rotate(-90 133.4 112.9)">2</text>
<text x="136.8" y="112.9" transform="rotate(-90 136.8 112.9)">7</text>
<text x="138.5" y="112.9" transform="rotate(-90 138.5 112.9)">6</text>
<text x="140.2" y="112.9" transform="rotate(-90 140.2 112.9)">5</text>
<text x="141.9" y="112.9" transform="rotate(-90 141.9 112.9)">4</text>
<text x="190.7" y="109.6" transform="rotate(-90 190.7 109.6)">2</text>
<text x="194.1" y="109.6" transform="rotate(-90 194.1 109.6)">1</text>
<text x="199.1" y="109.6" transform="rotate(-90 199.1 109.6)">6</text>
<text x="202.5" y="109.6" transform="rotate(-90 202.5 109.6)">5</text>
<text x="207.6" y="109.6" transform="rotate(-90 207.6 109.6)">9</text>
<text x="210.9" y="109.6" transform="rotate(-90 210.9 109.6)">8</text>
<text x="216" y="109.6" transform="rotate(-90 216 109.6)">13</text>
<text x="219.3" y="109.6" transform="rotate(-90 219.3 109.6)">12</text>
<text x="91.3" y="114.6" transform="rotate(-90 91.3 114.6)">15</text>
<text x="92.1" y="118.1" transform="rotate(-90 92.1 118.1)">E</text>
<text x="93" y="114.6" transform="rotate(-90 93 114.6)">1</text>
<text x="93.8" y="119.4" transform="rotate(-90 93.8 119.4)">A/B</text>
<text x="96.3" y="114.6" transform="rotate(-90 96.3 114.6)">13</text>
<text x="97.2" y="118.9" transform="rotate(-90 97.2 118.9)">4B</text>
<text x="98" y="114.6" transform="rotate(-90 98 114.6)">14</text>
<text x="98.8" y="118.9" transform="rotate(-90 98.8 118.9)">4A</text>
<text x="99.7" y="114.6" transform="rotate(-90 99.7 114.6)">10</text>
<text x="100.5" y="118.9" transform="rotate(-90 100.5 118.9)">3B</text>
<text x="101.4" y="114.6" transform="rotate(-90 101.4 114.6)">11</text>
<text x="102.2" y="118.9" transform="rotate(-90 102.2 118.9)">3A</text>
<text x="103.1" y="114.6" transform="rotate(-90 103.1 114.6)">6</text>
<text x="103.9" y="118.9" transform="rotate(-90 103.9 118.9)">2B</text>
<text x="104.8" y="114.6" transform="rotate(-90 104.8 114.6)">5</text>
<text x="105.6" y="118.9" transform="rotate(-90 105.6 118.9)">2A</text>
<text x="106.5" y="114.6" transform="rotate(-90 106.5 114.6)">3</text>
<text x="107.3" y="118.9" transform="rotate(-90 107.3 118.9)">1B</text>
<text x="108.2" y="114.6" transform="rotate(-90 108.2 114.6)">2</text>
<text x="109" y="118.9" transform="rotate(-90 109 118.9)">1A</text>
<text x="110.6" y="119.7" transform="rotate(90 110.6 119.7)">FOR JMP AND IJMP SELECTION</text>
<text x="127.5" y="117.6" transform="rotate(-90 127.5 117.6)">MR</text>
<text x="129.2" y="117.6" transform="rotate(-90 129.2 117.6)">S/L</text>
<text x="130.8" y="118.2" transform="rotate(-90 130.8 118.2)">CLK</text>
<text x="132.5" y="116.4" transform="rotate(-90 132.5 116.4)">K</text>
<text x="134.2" y="116.2" transform="rotate(-90 134.2 116.2)">J</text>
<text x="137.6" y="117.3" transform="rotate(-90 137.6 117.3)">D3</text>
<text x="139.3" y="117.3" transform="rotate(-90 139.3 117.3)">D2</text>
<text x="141" y="117.3" transform="rotate(-90 141 117.3)">D1</text>
<text x="142.7" y="117.3" transform="rotate(-90 142.7 117.3)">D0</text>
<text x="144.9" y="118.4">74LS195</text>
<text x="197.1" y="114.1">74LS386</text>
<text x="205.5" y="114.1">74LS386</text>
<text x="213.9" y="114.1">74LS386</text>
<text x="215.6" y="117.5">74LS386</text>
<text x="98.8" y="125.6" transform="rotate(-90 98.8 125.6)">4Y</text>
<text x="102.2" y="125.6" transform="rotate(-90 102.2 125.6)">3Y</text>
<text x="105.6" y="125.6" transform="rotate(-90 105.6 125.6)">2Y</text>
<text x="109" y="125.6" transform="rotate(-90 109 125.6)">1Y</text>
<text x="111.2" y="120.1">74LS157</text>
<text x="134.2" y="123.9" transform="rotate(-90 134.2 123.9)">Q3</text>
<text x="137.6" y="123.9" transform="rotate(-90 137.6 123.9)">Q3</text>
<text x="139.3" y="123.9" transform="rotate(-90 139.3 123.9)">Q2</text>
<text x="141" y="123.9" transform="rotate(-90 141 123.9)">Q1</text>
<text x="142.7" y="123.9" transform="rotate(-90 142.7 123.9)">Q0</text>
<text x="192.4" y="123.8" transform="rotate(-90 192.4 123.8)">3</text>
<text x="200.8" y="123.8" transform="rotate(-90 200.8 123.8)">4</text>
<text x="209.3" y="124.6" transform="rotate(-90 209.3 124.6)">10</text>
<text x="217.7" y="124.5" transform="rotate(-90 217.7 124.5)">11</text>
<text x="71.1" y="126.5" transform="rotate(-90 71.1 126.5)">15</text>
<text x="72.8" y="126.5" transform="rotate(-90 72.8 126.5)">11</text>
<text x="73.6" y="130.9" transform="rotate(-90 73.6 130.9)">Q3</text>
<text x="74.5" y="126.5" transform="rotate(-90 74.5 126.5)">12</text>
<text x="75.3" y="130.9" transform="rotate(-90 75.3 130.9)">Q2</text>
<text x="76.2" y="126.5" transform="rotate(-90 76.2 126.5)">13</text>
<text x="77" y="130.9" transform="rotate(-90 77 130.9)">Q1</text>
<text x="77.8" y="126.5" transform="rotate(-90 77.8 126.5)">14</text>
<text x="78.6" y="130.9" transform="rotate(-90 78.6 130.9)">Q0</text>
<text x="80.8" y="131.8">74LS161</text>
<text x="98" y="129.7" transform="rotate(-90 98 129.7)">12</text>
<text x="101.4" y="128.9" transform="rotate(-90 101.4 128.9)">9</text>
<text x="104.8" y="128.9" transform="rotate(-90 104.8 128.9)">7</text>
<text x="108.2" y="128.9" transform="rotate(-90 108.2 128.9)">4</text>
<text x="133.4" y="127.9" transform="rotate(-90 133.4 127.9)">11</text>
<text x="136.8" y="128" transform="rotate(-90 136.8 128)">12</text>
<text x="138.5" y="128" transform="rotate(-90 138.5 128)">13</text>
<text x="140.2" y="128" transform="rotate(-90 140.2 128)">14</text>
<text x="141.9" y="128" transform="rotate(-90 141.9 128)">15</text>
<text x="63.5" y="137.4" transform="rotate(-90 63.5 137.4)">MR</text>
<text x="65.1" y="137.4" transform="rotate(-90 65.1 137.4)">LOAD</text>
<text x="66.8" y="137.4" transform="rotate(-90 66.8 137.4)">CLK</text>
<text x="68.5" y="137.4" transform="rotate(-90 68.5 137.4)">ENT</text>
<text x="70.2" y="137.4" transform="rotate(-90 70.2 137.4)">ENP</text>
<text x="71.9" y="132.1" transform="rotate(-90 71.9 132.1)">RCO</text>
<text x="73.6" y="137.4" transform="rotate(-90 73.6 137.4)">D3</text>
<text x="75.3" y="137.4" transform="rotate(-90 75.3 137.4)">D2</text>
<text x="77" y="137.4" transform="rotate(-90 77 137.4)">D1</text>
<text x="78.6" y="137.4" transform="rotate(-90 78.6 137.4)">D0</text>
<text x="62.7" y="140.7" transform="rotate(-90 62.7 140.7)">1</text>
<text x="64.3" y="140.7" transform="rotate(-90 64.3 140.7)">9</text>
<text x="66" y="140.7" transform="rotate(-90 66 140.7)">2</text>
<text x="67.7" y="141.5" transform="rotate(-90 67.7 141.5)">10</text>
<text x="69.4" y="140.7" transform="rotate(-90 69.4 140.7)">7</text>
<text x="72.8" y="140.7" transform="rotate(-90 72.8 140.7)">6</text>
<text x="74.5" y="140.7" transform="rotate(-90 74.5 140.7)">5</text>
<text x="76.2" y="140.7" transform="rotate(-90 76.2 140.7)">4</text>
<text x="77.8" y="140.7" transform="rotate(-90 77.8 140.7)">3</text>
<text x="175.6" y="143.3" transform="rotate(-90 175.6 143.3)">10</text>
<text x="177.2" y="143.3" transform="rotate(-90 177.2 143.3)">8</text>
<text x="178.9" y="143.3" transform="rotate(-90 178.9 143.3)">3</text>
<text x="180.6" y="143.3" transform="rotate(-90 180.6 143.3)">1</text>
<text x="184" y="143.3" transform="rotate(-90 184 143.3)">11</text>
<text x="185.6" y="143.3" transform="rotate(-90 185.6 143.3)">7</text>
<text x="187.3" y="143.3" transform="rotate(-90 187.3 143.3)">4</text>
<text x="189" y="143.3" transform="rotate(-90 189 143.3)">16</text>
<text x="192.4" y="143.3" transform="rotate(-90 192.4 143.3)">13</text>
<text x="176.4" y="147.5" transform="rotate(-90 176.4 147.5)">A1</text>
<text x="178.1" y="147.5" transform="rotate(-90 178.1 147.5)">A2</text>
<text x="179.7" y="147.5" transform="rotate(-90 179.7 147.5)">A3</text>
<text x="181.4" y="147.5" transform="rotate(-90 181.4 147.5)">A4</text>
<text x="184.8" y="147.5" transform="rotate(-90 184.8 147.5)">B1</text>
<text x="186.4" y="147.5" transform="rotate(-90 186.4 147.5)">B2</text>
<text x="188.1" y="147.5" transform="rotate(-90 188.1 147.5)">B3</text>
<text x="189.8" y="147.5" transform="rotate(-90 189.8 147.5)">B4</text>
<text x="193.2" y="147.6" transform="rotate(-90 193.2 147.6)">C0</text>
<text x="195.4" y="148.7">74LS83</text>
<text x="84.9" y="154.8">4</text>
<text x="99.3" y="154.8">3</text>
<text x="113.5" y="153.2">1</text>
<text x="176.4" y="154.2" transform="rotate(-90 176.4 154.2)">S1</text>
<text x="178.1" y="154.2" transform="rotate(-90 178.1 154.2)">S2</text>
<text x="179.7" y="154.2" transform="rotate(-90 179.7 154.2)">S3</text>
<text x="181.4" y="154.2" transform="rotate(-90 181.4 154.2)">S4</text>
<text x="193.2" y="154.2" transform="rotate(-90 193.2 154.2)">C4</text>
<text x="70.7" y="158.2">6</text>
<text x="84.9" y="156.5">8</text>
<text x="84.9" y="158.2">9</text>
<text x="84.9" y="159.9">10</text>
<text x="84.9" y="161.6">11</text>
<text x="101.6" y="159.9">7408</text>
<text x="113.5" y="156.5">2</text>
<text x="153.2" y="159.9">5</text>
<text x="156.5" y="160.7">Q</text>
<text x="160.4" y="156.8" transform="rotate(-90 160.4 156.8)">4</text>
<text x="161.2" y="160.2" transform="rotate(-90 161.2 160.2)">S</text>
<text x="163.9" y="160.7">D</text>
<text x="167.5" y="159.9">2 CARRY</text>
<text x="175.6" y="157.5" transform="rotate(-90 175.6 157.5)">9</text>
<text x="177.2" y="157.5" transform="rotate(-90 177.2 157.5)">6</text>
<text x="178.9" y="157.5" transform="rotate(-90 178.9 157.5)">2</text>
<text x="180.6" y="158.3" transform="rotate(-90 180.6 158.3)">15</text>
<text x="192.4" y="158.3" transform="rotate(-90 192.4 158.3)">14</text>
<text x="209.5" y="156.5">XOR</text>
<text x="73" y="163.3">74S260</text>
<text x="99.3" y="166.6">8</text>
<text x="113.5" y="164.9">9</text>
<text x="153.2" y="166.6">6</text>
<text x="156.5" y="167.4">Q</text>
<text x="161.2" y="167.7" transform="rotate(-90 161.2 167.7)">R</text>
<text x="162.2" y="164">CLK</text>
<text x="167.5" y="163.2">3</text>
<text x="207.9" y="164.8">IF S = 1, CARRY INVERT</text>
<text x="101.6" y="171.7">7408</text>
<text x="113.5" y="168.3">10</text>
<text x="160.4" y="171" transform="rotate(-90 160.4 171)">1</text>
<text x="165.9" y="171.7">74LS74</text>
<text x="99.3" y="178.4">6</text>
<text x="113.5" y="176.7">4</text>
<text x="147.2" y="176.7">1</text>
<text x="147.2" y="178.4">2</text>
<text x="101.6" y="183.5">7408</text>
<text x="113.5" y="180.1">5</text>
<text x="133" y="180.1">5</text>
<text x="147.2" y="180.1">3</text>
<text x="147.2" y="181.8">12</text>
<text x="147.2" y="183.5">13</text>
<text x="175.6" y="180.3" transform="rotate(-90 175.6 180.3)">4</text>
<text x="176.4" y="184.7" transform="rotate(-90 176.4 184.7)">D0</text>
<text x="177.2" y="180.3" transform="rotate(-90 177.2 180.3)">5</text>
<text x="178.1" y="184.7" transform="rotate(-90 178.1 184.7)">D1</text>
<text x="178.9" y="180.3" transform="rotate(-90 178.9 180.3)">6</text>
<text x="179.7" y="184.7" transform="rotate(-90 179.7 184.7)">D2</text>
<text x="180.6" y="180.3" transform="rotate(-90 180.6 180.3)">7</text>
<text x="181.4" y="184.7" transform="rotate(-90 181.4 184.7)">D3</text>
<text x="184" y="180.3" transform="rotate(-90 184 180.3)">2</text>
<text x="184.8" y="183.6" transform="rotate(-90 184.8 183.6)">J</text>
<text x="185.6" y="180.3" transform="rotate(-90 185.6 180.3)">3</text>
<text x="186.4" y="183.8" transform="rotate(-90 186.4 183.8)">K</text>
<text x="187.3" y="180.3" transform="rotate(-90 187.3 180.3)">10</text>
<text x="188.1" y="185.6" transform="rotate(-90 188.1 185.6)">CLK</text>
<text x="189" y="180.3" transform="rotate(-90 189 180.3)">9</text>
<text x="189.8" y="185" transform="rotate(-90 189.8 185)">S/L</text>
<text x="190.7" y="180.3" transform="rotate(-90 190.7 180.3)">1</text>
<text x="191.5" y="185" transform="rotate(-90 191.5 185)">MR</text>
<text x="193.7" y="185.8">74LS195</text>
<text x="98.5" y="190.2">11</text>
<text x="113.5" y="188.5">12</text>
<text x="113.5" y="191.9">13</text>
<text x="119.5" y="191.9">2</text>
<text x="127" y="191.9">1</text>
<text x="135.3" y="190.2">74S260</text>
<text x="176.4" y="191.3" transform="rotate(-90 176.4 191.3)">Q0</text>
<text x="178.1" y="191.3" transform="rotate(-90 178.1 191.3)">Q1</text>
<text x="179.7" y="191.3" transform="rotate(-90 179.7 191.3)">Q2</text>
<text x="181.4" y="191.3" transform="rotate(-90 181.4 191.3)">Q3</text>
<text x="184.8" y="191.3" transform="rotate(-90 184.8 191.3)">Q3</text>
<text x="101.6" y="195.3">7408</text>
<text x="175.6" y="195.4" transform="rotate(-90 175.6 195.4)">15</text>
<text x="177.2" y="195.4" transform="rotate(-90 177.2 195.4)">14</text>
<text x="178.9" y="195.4" transform="rotate(-90 178.9 195.4)">13</text>
<text x="180.6" y="195.4" transform="rotate(-90 180.6 195.4)">12</text>
<text x="184" y="195.3" transform="rotate(-90 184 195.3)">11</text>
<text x="121.8" y="201.2">7404</text>
</g>
</svg>
